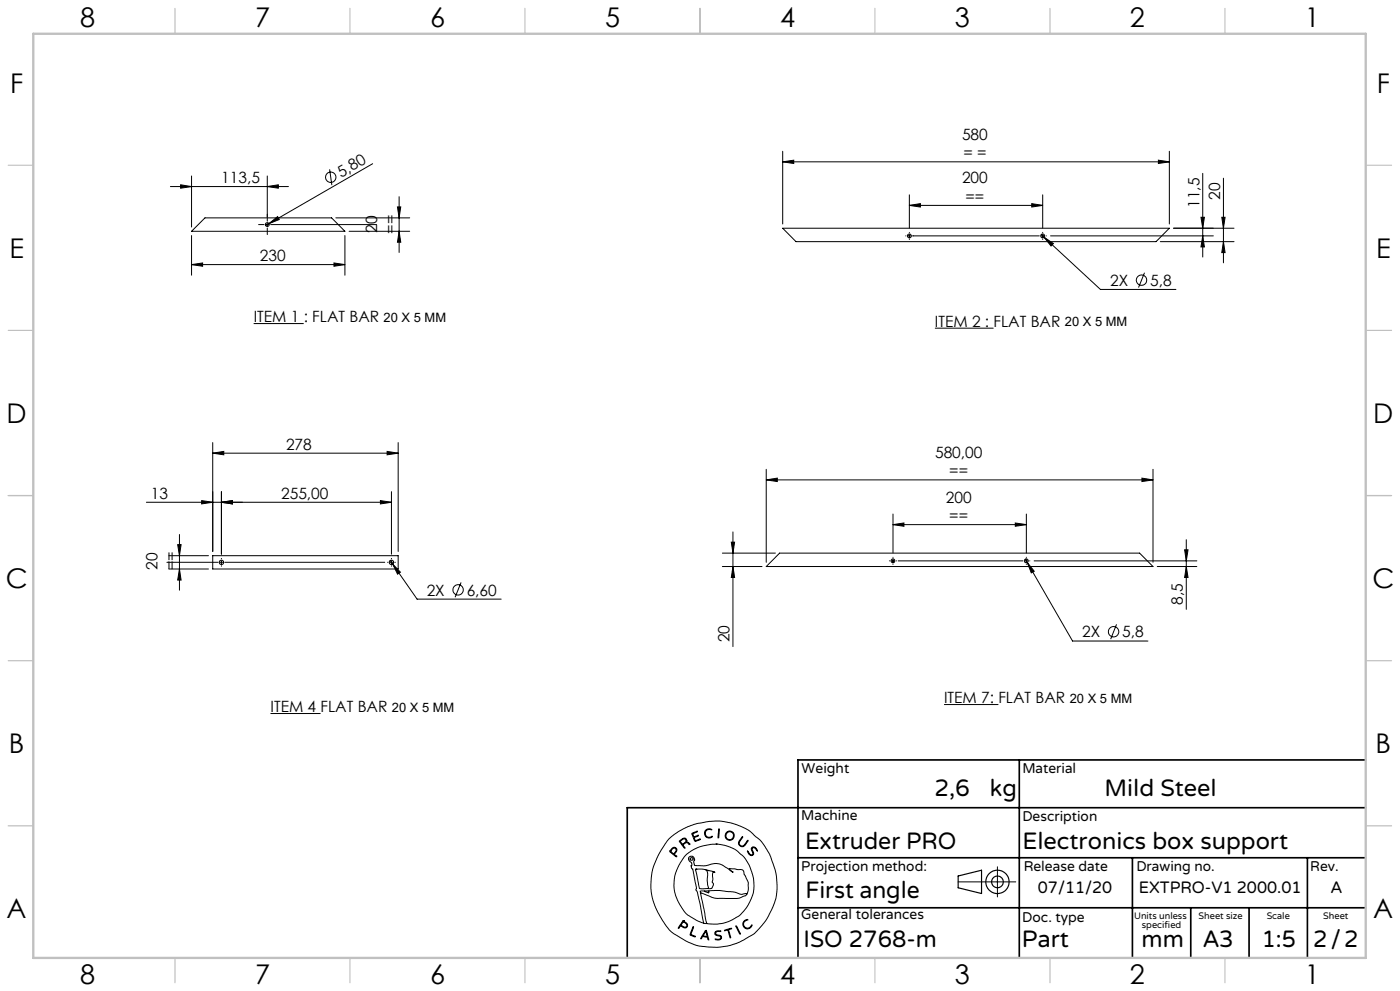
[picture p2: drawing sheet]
<svg xmlns="http://www.w3.org/2000/svg" width="420mm" height="297mm" viewBox="0 0 420 297" stroke-linecap="round" stroke-linejoin="round" font-family="sans-serif">
<g fill="none" stroke="#000" stroke-width=".3">
<path d="M51.1 55.9h35.4M54.2 55.4l3.3 .5-3.3 .5zM57.5 52.7v15.3M80.2 55.9l3.3-.5v1zM80.2 52.7v13.6M98.9 50.8l.7 4.7M111.8 49.1l-31.1 17.9M119.7 58.9v16.8M234.8 48.5l3.3-.5v1zM234.8 45.3v21.8M234.8 48.5h116M272.8 58.4v10"/>
<path d="M312.8 58.4v10M347.5 48l3.3 .5-3.3 .5zM350.8 45.3v21.8M360.8 52v25M367 53.4v25.4M57.5 79.3l3.3-.5v1zM57.5 70.6v11.9M57.5 79.3h46M61.5 65.3h38l4 4h-46zM77.6 67.3h1.6M79.7 67.3h1M80.2 66.8v1"/>
<path d="M80.2 68.3v2M80.7 67l2.6-2.1 .5 .9zM80.7 67l-1 .6M81.2 67.3h31.8M100.2 78.8l3.3 .5-3.3 .5zM100.8 65.3h22.1M103.5 70.6v11.9M104.7 69.3h18.2M119.2 62h1l-.5 3.3zM119.7 69.3l.5 3.3h-1zM234.8 68.4h116l-4 4h-108zM271.7 70.7h.1"/>
<path d="M272.3 70.7h1M272.8 61.6l3.3-.6v1.1zM272.8 61.6h40M272.8 69.6v.1M272.8 70.2v1M272.8 71.7v.1M273.8 70.7h38M309.5 61l3.3 .6-3.3 .5zM312.3 70.7h1M312.4 70.3l.8 .8M312.8 69.6v.1M312.8 70.2v1"/>
<path d="M312.8 71.7v.1M313.2 71.1l2.8 1.9-.7 .7zM313.2 71.1l16.9 15.6h22.7M313.8 70.7h.1M315.2 70.7h48.8M348.1 72.4h22.1M352.1 68.4h18.1M360.3 65.1h1l-.5 3.3zM360.8 70.7l.5 3.3h-1zM366.5 65.1h1l-.5 3.3zM367 72.4l.5 3.3h-1zM76.1 97h15"/>
<path d="M280.5 98.4h17.6M343.4 81.7l-1.8 4.5M63.8 135.8l3.3-.5v1zM63.8 132.6v32.7M63.8 135.8h55.7M116.1 135.3l3.4 .5-3.4 .5zM119.5 132.6v32.7M43.9 150.5h73.5M60.5 150l3.3 .5-3.3 .5zM66.4 150.5l3.3-.5v1zM66.4 147.4v18.7M114.1 150l3.3 .5-3.3 .5z"/>
<path d="M117.4 147.4v18.7M219.9 159.4v34.4M229.9 143.8l3.3-.5v1zM229.9 140.6v27.9M229.9 143.8h116M267.9 157.2l3.3-.5v1zM267.9 154.1v11.6M267.9 157.2h40M304.6 156.7l3.3 .5-3.3 .5zM307.9 154.1v11.6M342.6 143.3l3.3 .5-3.3 .5zM345.9 140.6v27.9"/>
<path d="M50.1 168.5h15.3M50.7 166.5h11.8M50.7 170.5h11.8M53.3 163.2h1l-.5 3.3zM53.8 160.2v16.7M53.8 170.5l.5 3.3h-1zM63.8 166.5h55.7v4h-55.7zM65.9 168.5h1.1M66.4 167.4v.1M66.4 168v1M66.4 169.5v.2M67.5 168.5h47.9"/>
<path d="M116.3 168.5h.1M116.9 168.5h1M117.1 168l.7 1.1M117.4 167.4v.1M117.4 168v1M117.4 169.5v.2M117.8 169.1l2.3 2.4-.8 .6zM117.8 169.1l7.3 10.5h25.3M118.5 168.5h.1M138.3 174.6l-1.8 4.4M216.7 169.8h11.9M216.7 165.8h15.9"/>
<path d="M219.4 162.5h1l-.5 3.3zM219.9 169.8l.5 3.3h-1zM233.9 165.8h108l4 4h-116zM266.8 168.1h.1M267.4 168.1h1M267.9 167v.1M267.9 167.6v1M267.9 169.1v.1M268.9 168.1h.1M269.5 168.1h37.4M307.4 168.1h1M307.6 167.6l.6 1"/>
<path d="M307.9 167v.1M307.9 167.6v1M307.9 169.1v.1M308.2 168.6l2.1 2.6-.9 .5zM308.2 168.6l13.6 23.5h22.6M308.9 168.1h.1M310.2 168.1h48.9M347.2 169.8h11.9M355.4 164.8h1l-.5 3.3zM355.9 161.7v20.9M355.9 169.8l.5 3.3h-1zM335 187.1l-1.8 4.5"/>
<path d="M81.2 213.8h15M283.2 211.1h16.3M200.7 251.4l2.7-2.1 2.9-1.5 2-.8 4.4-.8 3.3-.1 3.3 .5 3.3 1.2 2.3 1.3 3.1 2.6 1.3 1.7 1.9 3.3 1.6 4.9 .3 3.4-.1 3-.7 2.8-2 4.2-2.1 2.8a17.8 17.8 0 0 1-6.4 4.6l-3.7 1.2-3.3 .3-5.4-.4-3.7-1.5a17.3 17.3 0 0 1-4.7-3.1l-2.1-2.8-2.2-3.9-1.1-3.4-.3-2.5 .1-3.2 .6-3.4 1.6-3.6zM201.5 254.3l.7-.4 .5 .2 .4 .5-.2 .7a.7 .7 0 0 0-.3 1l.4 .5-1.5-1.1a.46 .46 0 0 1-.5-.2 .46 .46 0 0 1 0-.5zM201.8 254.3l.6-.1 .3 .2 .1 .5-.3 .5a.58 .58 0 0 1-.6 .4 .58 .58 0 0 1-.5-.5l-.2-.2zM203.8 252l1.1-.7 .7-.1 .4 .4v.7l.6 .3 .3 .5-.7-.5-.5 .1a.69 .69 0 0 0-.7 .5 .69 .69 0 0 0 .4 .8l-.1 .2zM204.1 252.1l1.3-.7 .4 .5-.3 .6a.7 .7 0 0 1-.7 .4 .7 .7 0 0 1-.6-.6zM207.5 249.8l1.7-.6-1 .5a.58 .58 0 0 0-.2 .9 .58 .58 0 0 0 1-.1l.6-.1-1 .5a.66 .66 0 0 0 0 1.1l1.5-.5-1.4 .7a1.93 1.93 0 0 1-.9-1.7zM209 249.2h.1M211.6 249l.9-.6 1 .1v.2l-.9-.1-.6 .2-.4 .6v.5l.7 1 1.4-.1-.8 .3-1.1-.2-.4-.9zM214.8 253h.1M214.8 253l2.5 .3 2.7 1 1.2 .7 2.1 1.9 1.5 2.5 .9 2.6 .4 2 .1 2.4-.4 1.8-1.4 3.1-2.7 3.2-2.9 1.6-1.6 .5-2 .4-3.1-.2"/>
<path d="M214.8 253h-1.5l-3.5 .8-1.8 .8-1.9 1.3-.9 .9-1.5 2.6-1.3 3.3-.2 3 .2 1.7 .8 2.3 1.4 2.4 1.6 2.1 2.8 1.7 2.1 .8M215.7 248.4l.1 .1v1.1l-.2 1.4-.2 .1zM222.6 250.8h.2l-.9 1.4-.1 .6 .3 .5 .5 .2a2.52 2.52 0 0 0 1.6-1.6l.2 .2-1.2 1.5h-1.1l-.4-.5-.2-.6zM224.3 255.1l.8 1 .4 .1 .3-.3-.4-1.4 .3-.6 .9 .1 .6 .9-.1 .2-.9-1.1-.5 .2 .4 1.8-.6 .4-.8-.4zM299.2 259.8v9M204.8 276l.9 .5 .6 .6-.3 .9h-1a.68 .68 0 0 0-.8-.5 .68 .68 0 0 0-.5 .7h-.3l.1-.2zM205 276h.1M205 276.3l1.1 .8-.3 .7h-.7a.61 .61 0 0 1-.6-.8zM207.9 277.8h.2l-.7 1.8a.4 .4 0 0 0-.1 .5 .4 .4 0 0 0 .5 .2l.8 .4-1.6-.5zM208.6 260.5h2.3l3 .7 .5 .3a.36 .36 0 0 0-.5-.1 .36 .36 0 0 0-.1 .5l.1 1.8-.3 .7 .4 .4v.4l-.4 .9-.5 .2-2.6 .1a.78 .78 0 0 1-.7-.3 .78 .78 0 0 1-.2-.8zM208.7 260.5h.1M210.1 267.5l2 9.3"/>
<path d="M210.1 267.5l3.5 1.5 1.7 .3 6.1-.1 2.2-.7 .4-.4M211.1 276.7l.9 .1M211.2 267h-1.1v.5M211.5 260.6a2.28 2.28 0 0 1 .7 2.9l.1 1.9a.48 .48 0 0 1 .1 .9h-.1M211.6 278.9h.3l.7 2.8-.2-.2a.78 .78 0 0 0-1-.7 .7 .7 0 0 0-1 .5h-.2zM211.7 279.3l.4 1.1v.2h-.4a.45 .45 0 0 1-.7-.2 .45 .45 0 0 1 .3-.6zM211.7 279.3h.1M212 276.8h.1M212.3 260.9h.1M212.7 267l3.2-.1 4.5 .5 1.9 .6 1.2-.2a.28 .28 0 0 1 .3-.1 .28 .28 0 0 1 .2 .4M212.7 267v.6l-1.5-.6M212.7 267h-1.5"/>
<path d="M214.6 279.3l.6-.3 1 .1-1 .1-.5 .4 .2 .5 1.4 .4 .2 .6-.3 .4-.6 .2-1-.2 1.3-.1 .4-.4-.3-.4-1.5-.5zM217.3 278.8l2.2-.5-.9 .4 .5 2.4-.8-2.4-.7 .2zM220.8 277.5l.5 .6 .8 1.7-.1 .2zM223.2 276l.6-.3 .6-.1-.9 .5-.4 .5v.8l.5 .5 .9 .2 1.1-.9-.2 .5-.9 .7-1.1-.3-.6-.9 .1-.6zM224 268.1l.5-1.3v-2.2l-1.7-3.9-4-.4 .2 .4 1 .7-3.4-2.2-1.6-.4-3.7 .7-2.8-.1-.4-1.1 .3-.5-.1-.5-.4-.6-.6-.1-.7 .4v.5l.9 1.3 .1 .5-.3 .2 .2 .7 .4 .4 1 5.2v1.1a3.7 3.7 0 0 1 .7 2.4l1.5 7.4M287.4 264.3h17.3"/>
<circle cx="99.2" cy="53.1" r="1.56"/>
<circle cx="80.2" cy="67.3" r=".59"/>
<circle cx="272.8" cy="70.7" r=".59"/>
<circle cx="312.8" cy="70.7" r=".59"/>
<circle cx="342.5" cy="84" r="1.56"/>
<circle cx="66.4" cy="168.5" r=".66"/>
<circle cx="117.4" cy="168.5" r=".67"/>
<circle cx="137.4" cy="176.8" r="1.56"/>
<circle cx="267.9" cy="168.1" r=".57"/>
<circle cx="307.9" cy="168.1" r=".58"/>
<circle cx="334.1" cy="189.3" r="1.55"/>
<circle cx="207.5" cy="257.5" r=".43"/>
<circle cx="218.9" cy="250.4" r="1.38"/>
<circle cx="218.9" cy="250.4" r="1.16"/>
</g>
<g fill="none" stroke="#000" stroke-width=".35">
<path d="M287.4 262.5l7.1-1.7v7l-7.1-1.7z"/>
<circle cx="299.2" cy="264.3" r="3.5"/>
<circle cx="299.2" cy="264.3" r="1.75"/>
</g>
<path d="M305.8 227.7v59.2M409.7 227.7h-170.3v59.2M239.4 257.1h170.3M339.7 257.1v29.9M392.2 257.1v29.8M409.7 242.1h-221.5v45M239.4 272.1h170.3M357.2 272.1v14.8M374.7 272.1v14.8" fill="none" stroke="#000" stroke-width=".5"/>
<g fill="none" stroke="#c0c0c0" stroke-width=".35">
<path d="M52.5 2.5v7.5M105 2.5v7.5M157.5 2.5v7.5M210 2.5v7.5M262.5 2.5v7.5M315 2.5v7.5M367.5 2.5v7.5M2.5 49.5h7.5M410 49.5h7.5M2.5 99h7.5M410 99h7.5M2.5 148.5h7.5"/>
<path d="M410 148.5h7.5M2.5 198h7.5M410 198h7.5M2.5 247.5h7.5M410 247.5h7.5M52.5 287v7.5M105 287v7.5M157.5 287v7.5M210 287v7.5M262.5 287v7.5M315 287v7.5M367.5 287v7.5"/>
</g>
<path d="M10 10.1h399.7v277h-399.7z" fill="none" stroke="#c0c0c0" stroke-width=".7"/>
<g fill="#000">
<path d="M80.7 67l2.6-2.1 .5 .9z"/>
<path d="M80.2 55.9l3.3-.5v1zM54.2 55.4l3.3 .5-3.3 .5z"/>
<path d="M347.5 48l3.3 .5-3.3 .5zM234.8 48.5l3.3-.5v1z"/>
<path d="M57.5 79.3l3.3-.5v1zM100.2 78.8l3.3 .5-3.3 .5z"/>
<path d="M119.2 62h1l-.5 3.3zM119.7 69.3l.5 3.3h-1z"/>
<path d="M272.8 61.6l3.3-.6v1.1zM309.5 61l3.3 .6-3.3 .5z"/>
<path d="M313.2 71.1l2.1 2.6 .7-.7zM117.8 169.1l1.5 3 .8-.6zM308.2 168.6l1.2 3.1 .9-.5z"/>
<path d="M360.8 70.7l.5 3.3h-1zM360.3 65.1h1l-.5 3.3z"/>
<path d="M366.5 65.1h1l-.5 3.3zM367 72.4l.5 3.3h-1z"/>
<path d="M63.8 135.8l3.3-.5v1zM116.1 135.3l3.4 .5-3.4 .5z"/>
<path d="M66.4 150.5l3.3-.5v1zM60.5 150l3.3 .5-3.3 .5z"/>
<path d="M66.4 150.5l3.3-.5v1zM114.1 150l3.3 .5-3.3 .5z"/>
<path d="M229.9 143.8l3.3-.5v1zM342.6 143.3l3.3 .5-3.3 .5z"/>
<path d="M267.9 157.2l3.3-.5v1zM304.6 156.7l3.3 .5-3.3 .5z"/>
<path d="M53.3 163.2h1l-.5 3.3zM53.8 170.5l.5 3.3h-1zM355.4 164.8h1l-.5 3.3zM355.9 169.8l.5 3.3h-1zM219.4 162.5h1l-.5 3.3zM219.9 169.8l.5 3.3h-1z"/>
</g>
<g font-size="8.1">
<text x="24" y="8">8</text>
<text x="76.5" y="8">7</text>
<text x="129" y="8">6</text>
<text x="181.5" y="8">5</text>
<text x="234" y="8">4</text>
<text x="286.5" y="8">3</text>
<text x="339" y="8">2</text>
<text x="391.5" y="8">1</text>
<text x="3" y="27.7">F</text>
<text x="413" y="27.7">F</text>
<text x="2.8" y="77.2">E</text>
<text x="412.8" y="77.2">E</text>
<text x="2" y="126.7">D</text>
<text x="412" y="126.7">D</text>
<text x="1.7" y="176.2">C</text>
<text x="411.7" y="176.2">C</text>
<text x="2.7" y="225.7">B</text>
<text x="412.7" y="225.7">B</text>
<text x="2" y="275.2">A</text>
<text x="412" y="275.2">A</text>
<text x="24" y="295">8</text>
<text x="76.5" y="295">7</text>
<text x="129" y="295">6</text>
<text x="181.5" y="295">5</text>
<text x="234" y="295">4</text>
<text x="286.5" y="295">3</text>
<text x="339" y="295">2</text>
<text x="391.5" y="295">1</text>
</g>
<g font-size="7.1">
<text x="280.3" y="238.5">2,6</text>
<text x="297" y="238.5">kg</text>
<text x="331.3" y="238.5">Mild Steel</text>
<text x="241.5" y="254.4">Extruder PRO</text>
<text x="306.7" y="254.4">Electronics box support</text>
<text x="241.6" y="269.2">First angle</text>
<text x="241.1" y="283.7">ISO 2768-m</text>
<text x="306.6" y="283.9">Part</text>
<text x="342.5" y="283.9">mm</text>
<text x="360.9" y="283.9">A3</text>
<text x="378.5" y="283.9">1:5</text>
<text x="393.9" y="283.9">2/2</text>
</g>
<g font-size="4.9">
<text x="311.4" y="267.6">07/11/20</text>
<text x="341.7" y="267.6">EXTPRO-V1 2000.01</text>
<text x="399.2" y="267.6">A</text>
</g>
<g font-size="4.7">
<text x="288.6" y="41.9">580</text>
<text x="289" y="47.5">= =</text>
<text x="102.3" y="53.3" transform="rotate(-30 102.3 53.3)">5,80</text>
<text x="66.4" y="54.9">113,5</text>
<text x="288.6" y="55">200</text>
<text x="366" y="59.9" transform="rotate(-90 366 59.9)">20</text>
<text x="289.7" y="60.5">==</text>
<text x="359.8" y="62.3" transform="rotate(-90 359.8 62.3)">11,5</text>
<text x="113.2" y="69.8" transform="rotate(-90 113.2 69.8)">20</text>
<text x="118.7" y="70.1" transform="rotate(-90 118.7 70.1)">==</text>
<text x="78" y="78.3">230</text>
<text x="333" y="85.7">2X</text>
<text x="345" y="85.7">5,8</text>
<text x="76.1" y="96.5">ITEM 1 : FLAT BAR</text>
<text x="280.5" y="97.9">ITEM 2 : FLAT BAR</text>
<text x="85.8" y="134.8">278</text>
<text x="280.5" y="137.2">580,00</text>
<text x="284.8" y="142.8">==</text>
<text x="45.2" y="149.5">13</text>
<text x="84.3" y="149.5">255,00</text>
<text x="283.7" y="150.6">200</text>
<text x="284.8" y="156.2">==</text>
<text x="47.3" y="170.7" transform="rotate(-90 47.3 170.7)">20</text>
<text x="52.8" y="171" transform="rotate(-90 52.8 171)">==</text>
<text x="128" y="178.5">2X</text>
<text x="140" y="178.5">6,60</text>
<text x="354.9" y="181.3" transform="rotate(-90 354.9 181.3)">8,5</text>
<text x="324.7" y="191">2X</text>
<text x="336.7" y="191">5,8</text>
<text x="218.9" y="192.5" transform="rotate(-90 218.9 192.5)">20</text>
<text x="81.2" y="213.3">ITEM 4 FLAT BAR</text>
<text x="283.2" y="210.6">ITEM 7: FLAT BAR</text>
</g>
<g font-size="4.2">
<text x="240.5" y="231.7">Weight</text>
<text x="306.7" y="231.7">Material</text>
<text x="240.4" y="245.9">Machine</text>
<text x="306.7" y="246.1">Description</text>
<text x="240.4" y="261.1">Projection method:</text>
<text x="307.1" y="261">Release date</text>
<text x="340.9" y="261">Drawing no.</text>
<text x="393.1" y="261">Rev.</text>
<text x="240.4" y="275.6">General tolerances</text>
<text x="306.7" y="276.3">Doc. type</text>
</g>
<g font-size="3.9">
<text x="115.1" y="96.4">20 X 5 MM</text>
<text x="319.5" y="97.8">20 X 5 MM</text>
<text x="117.6" y="213.3">20 X 5 MM</text>
<text x="320.9" y="210.6">20 X 5 MM</text>
</g>
<g font-size="2.8">
<text x="340.2" y="275.3">Units unless</text>
<text x="359.6" y="275.3">Sheet size</text>
<text x="380" y="275.3">Scale</text>
<text x="396.9" y="275.3">Sheet</text>
<text x="342.6" y="278.2">specified</text>
</g>
</svg>
